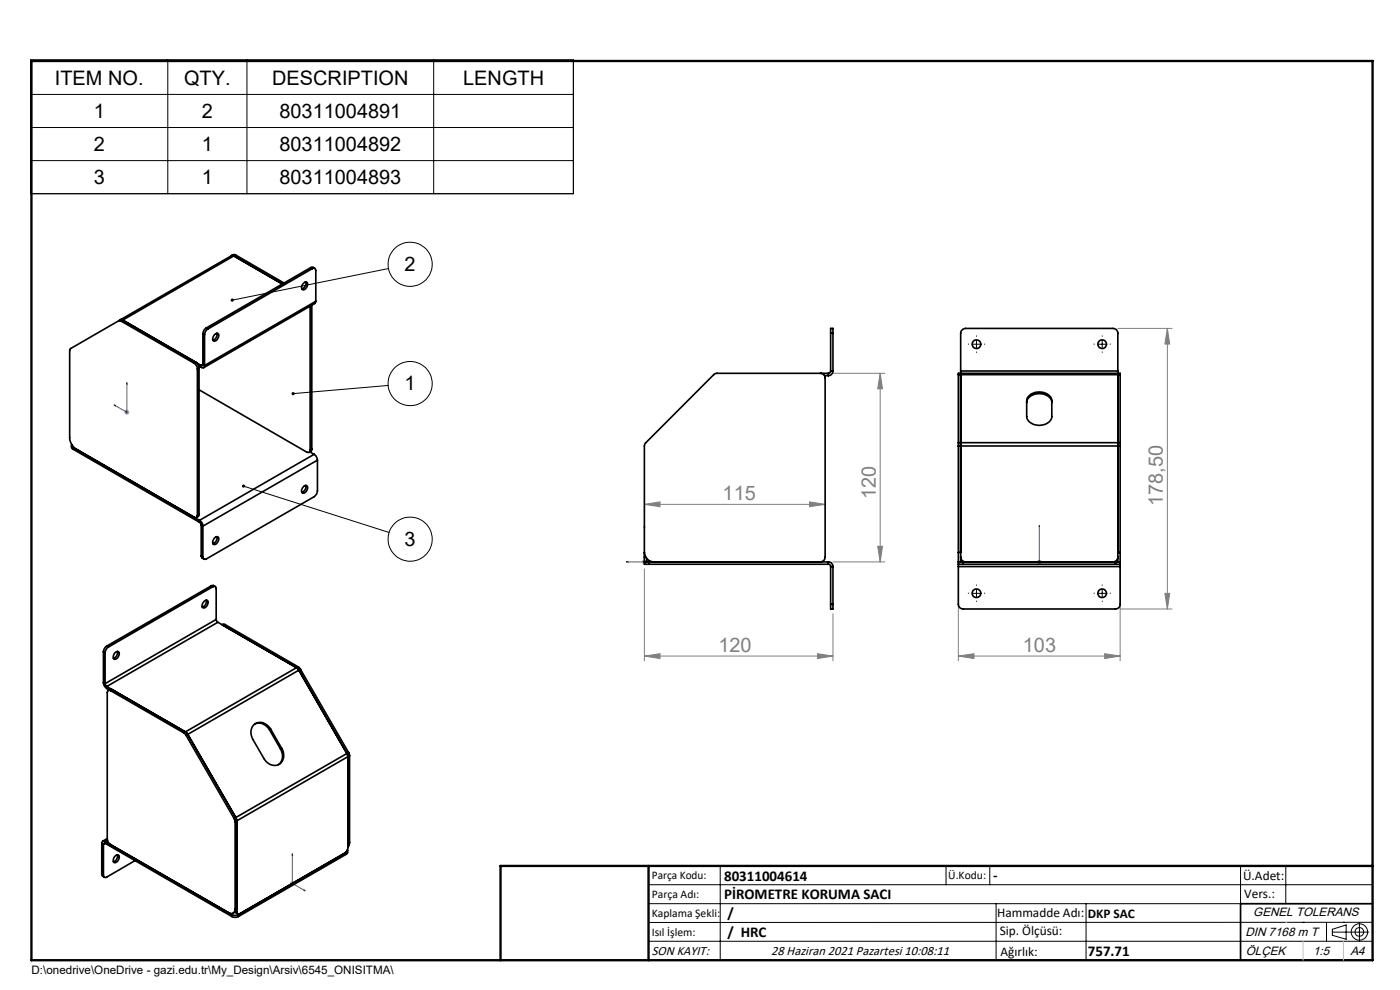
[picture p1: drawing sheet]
<svg xmlns="http://www.w3.org/2000/svg" width="297mm" height="210mm" viewBox="0 0 297 210" stroke-linecap="round" stroke-linejoin="round" font-family="sans-serif">
<g fill="none" stroke="#000" stroke-width=".21">
<path d="M6.5 12.7h115.1v28.4h-115.1zM35.6 12.7v28.4M52.4 12.7v28.4M92 12.7v28.4M6.5 20h115.1M6.5 27h115.1M6.5 34.1h115.1M82.4 57l-33.1 6.7M206.3 73h1.7M207.2 72.2v1.7M233 73h1.6M233.8 72.2v1.7"/>
<path d="M82.3 81.8l-20.1 1.7M51.6 103.1l30.9 9.9M206.3 125.9h1.7M207.2 125v1.7M233 125.9h1.6M233.8 125v1.7M137.6 187.7h153.6M137.6 191.7h153.6M137.6 199.7h153.6M152.8 183.7v20M200.7 183.7v4M210 183.7v4"/>
<path d="M211.3 191.7v12M230.4 191.7v12M263.2 183.7v20M272.8 183.7v8M276.4 195.6h.1M281.4 195.6v4.1M282.6 197.7h7.8M282.6 197.1l3-.9v3l-3-.8zM285 195.6h.1M288.4 195.8v3.8M291.2 195.6l-153.6 .1"/>
<circle cx="87" cy="56.1" r="4.7"/>
<circle cx="87" cy="81.4" r="4.7"/>
<circle cx="87" cy="114.4" r="4.7"/>
<circle cx="288.4" cy="197.7" r="1.74"/>
<circle cx="288.4" cy="197.7" r=".93"/>
</g>
<g fill="none" stroke="#00f" stroke-width=".21">
<path d="M24.2 85.9l.2 .1v.1zM26.9 81.2l.1 .3-.2-.1zM26.9 81.2v6.2l-2.7-1.5M132.9 119.2l.3-.1v.2zM136.7 111.5l.1 .4h-.2zM136.7 111.5v7.7h-3.8M220.5 119.1v.2zM220.5 111.5v.4v-.4M220.5 119.2h.1M220.5 111.5v7.7M62 181.1l.1 .4-.2-.1zM62 181.1v6.3l2.7 1.6"/>
<path d="M64.5 188.7l.2 .3-.2-.1z"/>
</g>
<g fill="none" stroke="#808080" stroke-width=".21">
<path d="M176.7 79.2h11M186.7 79.2l.5 3.3h-1zM186.7 79.2v40M237.1 69.7h11.5M247.6 69.7l.5 3.3h-1zM247.6 69.7v59.5M26.4 87.4h1M26.6 87.1l.7 .7M26.9 87v1M27.3 87.1l-.7 .7M136.2 119.2h1M136.3 118.8l.8 .7"/>
<path d="M136.7 107l3.3-.5v1zM136.7 107h38.3M136.7 118.7v1M137.1 118.8l-.8 .7M171.7 106.5l3.3 .5-3.3 .5zM176.7 119.2h11M186.2 115.9h1l-.5 3.3zM220 119.2h1M220.1 118.8l.7 .7M220.5 118.7v1M220.8 118.8l-.7 .7M136.7 139.2l3.3-.5v1z"/>
<path d="M136.7 120.7v19.5M136.7 139.2h40M173.4 138.7l3.3 .5-3.3 .5zM176.7 130.2v10M203.3 139.2l3.3-.5v1zM203.3 139.2h34.3M203.3 120.7v19.5M234.4 138.7l3.2 .5-3.2 .5zM237.6 120.7v19.5M237.6 129.2h11M247.1 125.9h1l-.5 3.3zM61.5 187.4h1"/>
<path d="M61.7 187l.7 .7M62 186.9v1M62.4 187l-.7 .7"/>
</g>
<g fill="none" stroke="#000" stroke-width=".21" stroke-dasharray="15.2 1.3 1.3 1.3">
<path d="M205.5 73h-.1M207.2 71.3v-.1M207.2 74.7h.1M208.8 73h.1M232.2 73h-.1M233.8 71.3v-.1M233.8 74.7h.1M235.5 73h.1M205.5 125.8h-.1M207.2 124.2v-.1M207.2 127.5v.1M208.8 125.8h.1"/>
<path d="M232.2 125.8h-.1M233.8 124.2v-.1M233.8 127.5v.1M235.5 125.8h.1"/>
</g>
<path d="M106.2 203.7h185" fill="none" stroke="#000" stroke-width=".25"/>
<path d="M291.2 191.7h-28v12" fill="none" stroke="#000" stroke-width=".35"/>
<path d="M6.7 12.9h284.5v190.8h-284.5zM137.6 183.7v20M291.2 183.7h-185v20" fill="none" stroke="#000" stroke-width=".5"/>
<path d="M272.8 195.6h.1M276.4 199.7v4M285 199.7v4" fill="none" stroke="#c0c0c0" stroke-width=".21"/>
<path d="M51.4 102.9l.2 .2-.3-.1a.34 .34 0 0 0 .4 .5 .34 .34 0 0 0 .2-.6 .34 .34 0 0 0-.5 0zM61.9 83.3l-.1 .2h.4h-.4a.34 .34 0 0 0 .5 .3 .34 .34 0 0 0 .2-.5 .34 .34 0 0 0-.6 0zM49.1 63.4l-.2 .3h.4h-.4a.34 .34 0 0 0 .5 .3 .34 .34 0 0 0 .2-.5 .34 .34 0 0 0-.5-.1z" fill="#000"/>
<g fill="#00f">
<path d="M64.5 188.7l.2 .3-.2-.1zM62 181.1l.1 .4-.2-.1zM132.9 119.2l.3 .1v-.2zM136.7 111.5l-.1 .4h.2z"/>
<path d="M220.5 119.1v.2zM220.5 111.5v.4z"/>
<path d="M24.2 85.9l.2 .2v-.1zM26.9 81.2l-.1 .2 .2 .1z"/>
</g>
<g fill="#808080">
<path d="M173.4 138.7l3.3 .5-3.3 .5zM136.7 139.2l3.3-.5v1zM171.7 106.5l3.3 .5-3.3 .5zM136.7 107l3.3-.5v1z"/>
<path d="M203.3 139.2l3.3-.5v1zM234.4 138.7l3.2 .5-3.2 .5z"/>
<path d="M186.7 79.2l.5 3.3h-1zM186.2 115.9h1l-.5 3.3zM247.6 69.7l.5 3.3h-1zM247.1 125.9h1l-.5 3.3z"/>
</g>
<g fill="none" stroke="#000" stroke-width=".35">
<path d="M49.1 54.2l.5 .1M49.1 54.2l-23.6 13.6M49.6 54.3l-23.6 13.6M49.6 54.3l10.3 5.9M50 54.1l-.5-.1-.4 .2M50 54.1l-.4 .2M50 54.1l10.3 5.9M64.9 59.8a1.23 1.23 0 0 1-.9 1.5M65.9 56.8l.4-.1 .5 .2M65.9 56.8l.4 .2M65.9 56.8l-22.1 12.8M66.3 57a.44 .44 0 0 1 .5-.1 .44 .44 0 0 1 .2 .5v6.5"/>
<path d="M66.3 57l-22.2 12.8M25.2 68l-10.4 6.1v18.7a3 3 0 0 0 1.4 2.5M25.2 68l.5 .1M25.5 67.8l.5 .1M25.5 67.8l-.3 .2M25.7 68.1l15.5 8.9M26 67.9l16.7 9.6M26 67.9l-.3 .2M41.2 77a1.6 1.6 0 0 1 .7 1.3M41.2 77l.3-.2a1.6 1.6 0 0 1 .7 1.3M41.9 78.3v31M42.1 77.6l.6 .3"/>
<path d="M42.2 78.1l-.3 .2M42.2 78.1v31M42.7 77.5v.4M43 77.3v.2h-.3M43 70.8l.4 .2M43 77.3l.4 .2M43 70.8v6.5M43 77.3l-.3 .2M43.4 77.5a.41 .41 0 0 1-.2 .5 .41 .41 0 0 1-.5-.1M43.4 71v6.5M43.8 69.6a1.52 1.52 0 0 0-.8 1.2M43.8 69.6l.3 .2"/>
<path d="M44.1 69.8a1.52 1.52 0 0 0-.7 1.2M45.4 71.1a.52 .52 0 0 1 .8-.4 .52 .52 0 0 1 .2 .8 .79 .79 0 0 1-1.2 .7v-.5zM46 70.7a1.26 1.26 0 0 1-.8 1.5M64.3 60.2a.51 .51 0 0 1 .7-.3 .51 .51 0 0 1 .2 .7 .79 .79 0 0 1-1.2 .7v-.5zM65.8 64.9v30.6M66.1 64.7v30.6M67 63.9l-.2 .5-23.6 13.6M67 63.9l-23.6 13.6M174.1 79.2a.96 .96 0 0 1 .9 1v38a1.02 1.02 0 0 1-.9 1M174.9 79.7h.8M175.7 79.2h-23.8l-.3 .1-14.8 14.9-.1 24M175.7 79.2v.5"/>
<path d="M176.2 70.7v-1h.5v1M176.2 78.7l-.1 .3-.4 .2M176.2 78.7h.5M176.2 70.7v8M176.2 70.7h.5M176.7 78.7a.96 .96 0 0 1-1 1M176.7 70.7v8M203.3 79.5v-.3h34.3v.3M203.3 79.5h34.3M203.3 79.5v14.4M203.8 78.7v39.5M203.8 78.7v-8a1.09 1.09 0 0 1 1-1h31.3a1.02 1.02 0 0 1 1 1v8"/>
<path d="M203.8 78.7h33.3M237.1 78.7v39.5M237.6 79.5v14.4M15.2 94.5v.5l.3 .3M15.2 94.3v.3l.3 .3M15.5 94.9l26.8 15.5M15.5 95.3l26.8 15.5M15.5 94.9v.4M42.2 82.7l22.9 13.2a.44 .44 0 0 0 .5 0 .44 .44 0 0 0 .2-.4M65.8 95.9l.8 .5M66.1 95.3l-.1 .4-.4 .2M66.1 95.3l-.3 .2"/>
<path d="M66.6 96.4a1.6 1.6 0 0 1 .7 1.2M66.6 96.4l-24.3 14M67.3 97.6v6.5a1.6 1.6 0 0 1-.7 1.3l-22.8 13.2a.46 .46 0 0 1-.5 0 .46 .46 0 0 1-.3-.5M67.3 97.6l-24.3 14M203.3 93.9v.7M203.3 94.6h34.3M203.3 93.9h34.3M203.3 94.6v22.6M217.8 85.4a2.48 2.48 0 0 1 3.1-1.9 2.22 2.22 0 0 1 2.2 1.9M218.2 84a3.2 3.2 0 0 1 4.8 .5l.1 3.8a2.53 2.53 0 0 1-3 1.9 2.3 2.3 0 0 1-2.3-1.9v-3.3l.1-.5zM237.6 93.9v.7M237.6 94.6v22.6"/>
<path d="M41.9 109.3a.44 .44 0 0 1-.2 .4 .44 .44 0 0 1-.5 0M42.2 109.1l-.1 .4-.4 .2M42.2 109.1l-.3 .2M42.3 110.4a1.38 1.38 0 0 1 .7 1.2M42.3 110.8l.3 .2 .1 .4M42.3 110.4v.4M42.7 117.9l.1 .4 .5 .3M42.7 111.4v6.5M42.7 111.4l.3 .2M42.7 117.9l.3 .2M43 111.6v6.5M45.4 114.2a.52 .52 0 0 1 .8-.4 .52 .52 0 0 1 .2 .8 .79 .79 0 0 1-1.2 .7v-.5z"/>
<path d="M46 113.8a1.24 1.24 0 0 1-.8 1.5M64.5 103.1a.49 .49 0 0 1 .7 0 .49 .49 0 0 1 0 .7 .79 .79 0 0 1-1.2 .6v-.5zM64.9 103a1.23 1.23 0 0 1-.9 1.4M136.7 118.2v1M136.7 117.2a2.1 2.1 0 0 0 2 2M136.7 119.2h1M136.7 119.2v.5h1M136.7 118.2h.3M137.2 118.5v.7M137.7 119.2h38M137.7 119.7h38M137.7 119.2v.5"/>
<path d="M175.7 119.2a.96 .96 0 0 1 1 1M175.7 119.7l.4 .1 .1 .4M175.7 119.2v.5M203.3 117.2v2M203.3 119.2h1M203.3 119.7h1M203.3 119.7v.5M203.3 117.2h.5M203.3 119.2v.5M203.8 118.2a1.09 1.09 0 0 0 1 1M203.8 118.2v1M204.3 119.2h32.3"/>
<path d="M204.3 119.7h32.3M204.3 119.2v.5M236.6 119.2h1M236.6 119.7h1M236.6 119.2v.5M237.1 118.2a1.02 1.02 0 0 1-1 1M237.1 118.2v1M237.1 117.2h.5M237.6 117.2v2M237.6 119.7v.5M237.6 119.2v.5M21.9 138.3l.4 .2"/>
<path d="M21.9 138.3v6.5M22.3 138.5v6.5M22.6 137a1.6 1.6 0 0 0-.7 1.3M22.6 137l.4 .3M23 137.3a1.6 1.6 0 0 0-.7 1.2M24.4 138.5a.52 .52 0 0 1 .7-.2 .52 .52 0 0 1 .1 .8 .74 .74 0 0 1-1.1 .6v-.6zM24.9 138.2a1.27 1.27 0 0 1-.8 1.5M43.3 127.6a.5 .5 0 0 1 .7-.2 .5 .5 0 0 1 .1 .8 .73 .73 0 0 1-.4 .6 .73 .73 0 0 1-.8 0v-.6zM43.7 127.3a1.17 1.17 0 0 1-.8 1.5M44.8 124.3l.4-.1 .4 .2M44.8 124.3l.4 .2M44.8 124.3l-22.2 12.7"/>
<path d="M45.2 124.5a.44 .44 0 0 1 .5-.1 .44 .44 0 0 1 .2 .5v6.5M45.2 124.5l-22.2 12.8M45.9 131.4l.3 .6M45.9 131.4l-23.6 13.6M46.2 132l16.7 9.6M46.2 132l-23.6 13.6M47.8 132.5l-.4-.1-.3 .1M47.8 132.5l-.4 .2M47.8 132.5l15.5 9M176.2 128.2v1h.5v-1M176.2 120.2v8M176.2 120.2h.5"/>
<path d="M176.2 128.2h.5M176.7 120.2v8M203.3 120.2v8a.97 .97 0 0 0 1 1h32.3a.96 .96 0 0 0 1-1v-8M203.3 120.2h34.3M21.9 144.8a1.6 1.6 0 0 0 .7 1.2M21.9 144.8l.4 .2M22.3 145l.3 .6M22.6 145.6l16.7 9.6M22.6 146l.6 .3M22.6 145.6v.4M23 146.5l.4-.3 .4 .1-.3 .2M23.5 146.5a.44 .44 0 0 0-.5 0 .44 .44 0 0 0-.2 .4v31a1.6 1.6 0 0 0 .7 1.3"/>
<path d="M23.5 146.5l15.5 9M39 155.5l.5 .5M39.3 155.2l.5 .6M39.3 155.2l-.3 .3M39.5 156l10.2 17.6M39.8 155.8l10.2 17.6M39.8 155.8l-.3 .2M54.1 153.6a2.42 2.42 0 0 1 3.1 1.2M57.2 154.8l2.3 4.1M57.4 154.7a2.31 2.31 0 0 0-3.7-.8 2.6 2.6 0 0 0 0 3l2.3 4a2.21 2.21 0 0 0 1.9 1.4 2.21 2.21 0 0 0 2.1-1.1l.2-.7-.1-.7-.3-1.1M57.4 154.7l2.4 4M57.4 154.7l-.2 .1"/>
<path d="M59.5 158.9a2.49 2.49 0 0 1-.4 3.3M59.8 158.7l-.3 .2M62.9 141.6l.5 .6M62.9 141.6l-23.6 13.6M63.3 141.5l.4 .5M63.3 141.5l-.4 .1M63.4 142.2l-23.6 13.6M63.4 142.2l10.2 17.6M63.7 142l-.3 .2M63.7 142l10.2 17.6M73.6 159.8l.2 .7M73.6 159.8l-23.6 13.6"/>
<path d="M73.9 159.6l.3 .7M73.9 159.6l-.3 .2M21.6 178.9l.3 .2M21.6 178.9v6.5M21.9 179.1v6.5M22.3 178.5a.42 .42 0 0 0-.5-.1 .42 .42 0 0 0-.2 .5M22.3 178.9l-.2-.1-.2 .3M22.3 178.5v.4M22.3 178.5l26.9 15.5M22.3 178.9l26.9 15.5M22.3 178.9l-.4 .2M22.8 177.9l-1 .5"/>
<path d="M22.8 178.2l-.5 .3M49.7 173.6l.2 .7M49.9 174.3v18.5M50 173.4l.2 .7M50 173.4l-.3 .2M50.2 174.1v19.3M50.2 174.1l-.3 .2M73.8 160.5v19.3a1.6 1.6 0 0 1-.7 1.2l-22.2 12.8a.44 .44 0 0 1-.5 0 .44 .44 0 0 1-.2-.4M73.8 160.5l-23.6 13.6M74.2 178.7l-.1 .6-.3 .3M74.2 160.3l-.4 .2M74.2 178.7l-.4 .3"/>
<path d="M74.2 160.3v18.4M21.6 185.4l.1 .4 .5 .3M21.6 185.4l.3 .2M24.5 181.5a.5 .5 0 0 1 .7 0 .5 .5 0 0 1 0 .7 .87 .87 0 0 1-1.1 .7 1.19 1.19 0 0 1 .4-1.4zM24.9 181.3a1.32 1.32 0 0 1-.8 1.5M28.6 182.6l-6 3.4a.44 .44 0 0 1-.5 .1 .44 .44 0 0 1-.2-.5M49.2 194a1.5 1.5 0 0 0 1.4 0M49.2 194.4a1.5 1.5 0 0 0 1.4 0M49.2 194v.4M49.9 192.8a.87 .87 0 0 1-.4 .9 .87 .87 0 0 1-1-.1M49.9 192.8l.3-.2-.2 .7-.5 .4M49.9 193.4l.5 .4"/>
<path d="M50 193.3l.2 .1M50.6 194v.4M73.4 180.8l-22.8 13.2M73.4 180.8v.4M73.4 181.2l-22.8 13.2M73.7 180.3v.2l-.3 .3M73.7 180.4v.5l-.3 .3"/>
<circle cx="207.1" cy="73" r=".92"/>
<circle cx="233.8" cy="73" r=".92"/>
<circle cx="207.1" cy="125.9" r=".92"/>
<circle cx="233.8" cy="125.9" r=".92"/>
</g>
<g font-size="4.2">
<text x="11.6" y="17.9">ITEM NO.</text>
<text x="39.1" y="17.9">QTY.</text>
<text x="57.7" y="17.9">DESCRIPTION</text>
<text x="98.3" y="17.9">LENGTH</text>
<text x="19.9" y="25.1">1</text>
<text x="42.8" y="25.1">2</text>
<text x="59.3" y="25.1">80311004891</text>
<text x="19.9" y="32.1">2</text>
<text x="42.8" y="32.1">1</text>
<text x="59.3" y="32.1">80311004892</text>
<text x="19.9" y="39.1">3</text>
<text x="42.8" y="39.1">1</text>
<text x="59.3" y="39.1">80311004893</text>
<text x="85.8" y="57.4">2</text>
<text x="85.8" y="82.7">1</text>
<text x="85.8" y="115.7">3</text>
</g>
<g font-size="4.2" fill="#808080">
<text x="153.3" y="106">115</text>
<text x="185.8" y="105.9" transform="rotate(-90 185.8 105.9)">120</text>
<text x="246.7" y="107.3" transform="rotate(-90 246.7 107.3)">178,50</text>
<text x="152.4" y="138.2">120</text>
<text x="217" y="138.2">103</text>
</g>
<g font-size="3.2">
<text x="153.6" y="186.8">80311004614</text>
<text x="153.6" y="190.8">PİROMETRE KORUMA SACI</text>
<text x="210.7" y="186.6">-</text>
<text x="154.3" y="194.8">/</text>
<text x="154.3" y="198.8">/ HRC</text>
<text x="230.8" y="202.8">757.71</text>
</g>
<g font-size="2.8">
<text x="263.7" y="186.7">Ü.Adet:</text>
<text x="263.9" y="190.5">Vers.:</text>
<text x="211.5" y="194.5">Hammadde Adı:</text>
<text x="230.8" y="194.7">DKP SAC</text>
<text x="138.3" y="202.6">SON KAYIT:</text>
<text x="163.6" y="202.6">28 Haziran 2021 Pazartesi 10:08:11</text>
<text x="212.1" y="198.4">Sip. Ölçüsü:</text>
<text x="212.2" y="202.7">Ağırlık:</text>
</g>
<g font-size="2.6">
<text x="265.9" y="194.4">GENEL TOLERANS</text>
<text x="264.2" y="198.5">DIN 7168 m T</text>
<text x="264.3" y="202.6">ÖLÇEK</text>
<text x="278.5" y="202.6">1:5</text>
<text x="286.5" y="202.6">A4</text>
</g>
<g font-size="2.5">
<text x="138.3" y="186.4">Parça Kodu:</text>
<text x="138.3" y="190.5">Parça Adı:</text>
<text x="201.2" y="186.5">Ü.Kodu:</text>
<text x="138.3" y="194.5">Kaplama Şekli:</text>
<text x="138.3" y="198.6">Isıl İşlem:</text>
<text x="6.7" y="206.7">D:\onedrive\OneDrive - gazi.edu.tr\My_Design\Arsiv\6545_ONISITMA\</text>
</g>
</svg>
